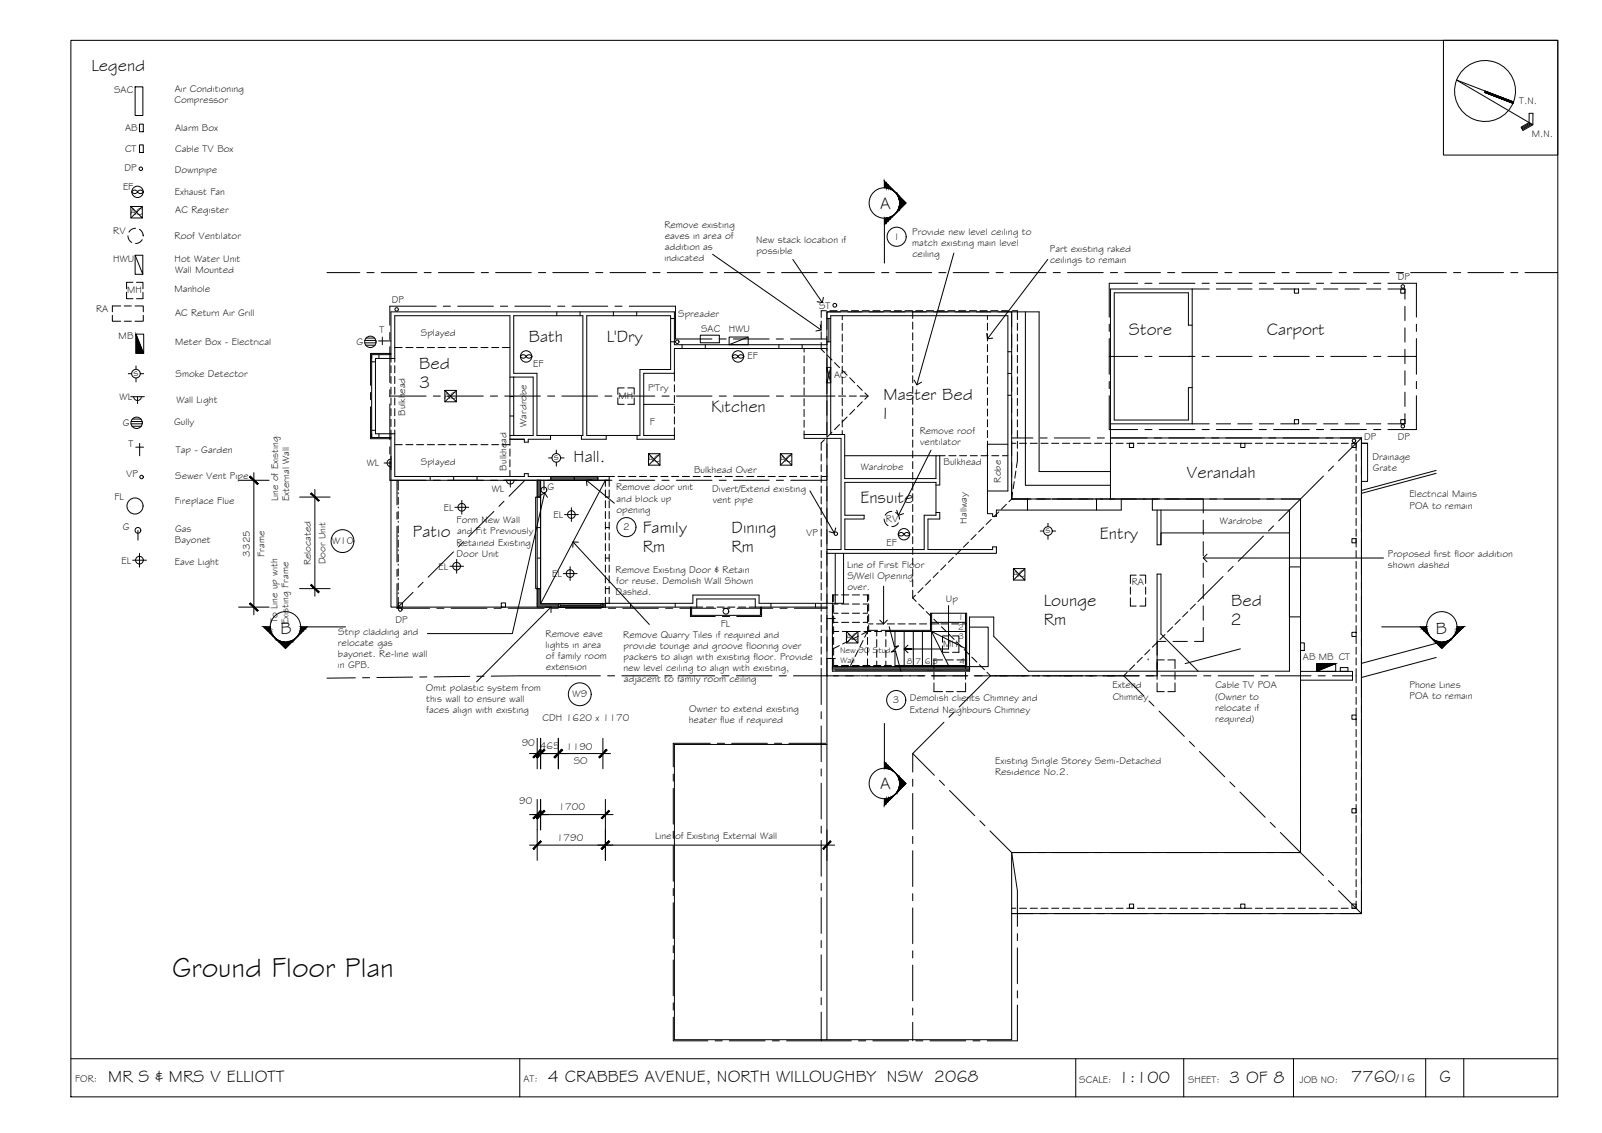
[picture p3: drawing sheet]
<svg xmlns="http://www.w3.org/2000/svg" width="420mm" height="297mm" viewBox="0 0 420 297" stroke-linecap="round" stroke-linejoin="round" font-family="sans-serif">
<!-- layer: BORDER -->
<g fill="none" stroke="#000" stroke-width=".26">
<path d="M18.6 10.6h390v277h-390zM378.6 10.6h30v30.1h-30zM389.4 24.2l7.4 2.9M397 26.7l-15-5.7 20 11.7v-3h-.9l-.1 2.4-2.1 1.2 .5 .9 2.6-1.5M401.3 32.3l-2.3 1.2M401.5 32.4l-2.3 1.4M401.8 32.6l-2.5 1.4M18.6 277.6h390M136.3 277.6v10M282.1 277.6v10M310.5 277.6v10M339.2 277.6v10"/>
<path d="M373.9 277.6v10M383.9 277.6v10"/>
<circle cx="389.5" cy="23.9" r="8"/>
</g>
<!-- layer: SECTION POINT -->
<g fill="#000" stroke="#000" stroke-width=".26">
<path d="M234.4 56.4l.4-.4zM234.4 50l.4 .4zM235.2 55.6l-.4 .4zM235.2 50.8l.3 .5zM236 51.6l1.6 1.6-1.6 1.7zM71.7 166.8l.3 .4zM72.4 167.5l.5 .4zM73.2 168.3h3.3l-1.6 1.7zM77.3 167.5l.4-.3zM78 166.8l-.3 .4zM374.9 166.8l.4 .4zM375.3 167.2l.4 .3z"/>
<path d="M376.5 168.3h3.3l-1.7 1.7zM380.1 167.9l.5-.4zM381.3 166.8l-.3 .4zM234.4 202.2l.4 .4zM234.4 208.6l.4-.3zM234.8 202.6l.4 .4zM235.5 207.3l-.3 .6zM236 203.7l1.6 1.7-1.6 1.7z"/>
<path d="M232 47.6l.5 .5v1.1zM232 47.6v1.6h.5z"/>
<path d="M232 57.2h.5v1.1zM232 57.2v1.7l.5-.6z"/>
<path d="M232.5 48.1l.5 .5v.8zM232.5 48.1v1.1l.5 .2z"/>
<path d="M232.5 57.2l.5-.1v.7zM232.5 57.2v1.1l.5-.5z"/>
<path d="M233 48.6l.5 .5v.4zM233 48.6v.8l.5 .1z"/>
<path d="M233 57.1l.5-.2v.5zM233 57.1v.7l.5-.4z"/>
<path d="M233.5 49.1l.5 .7zM233.5 49.1v.4l.5 .3z"/>
<path d="M233.5 56.9l.5-.2v.2zM233.5 56.9v.5l.5-.5z"/>
<path d="M234 49.6l.4 .5zM234 49.6l.4 .5z"/>
<path d="M234 56.7l.4-.3zM234 56.7v.2l.4-.5z"/>
<path d="M235.2 50.8l.3 .5zM234.8 50.4l.4 .4z"/>
<path d="M235.5 55.1l-.3 .5zM235.2 55.6l.3-.2z"/>
<path d="M235.5 51.1l.2 .2v.5zM235.5 51.1l.2 .7z"/>
<path d="M235.7 54.6v.5h-.2zM235.5 55.1v.3l.2-.3z"/>
<path d="M235.7 51.3l.2 .2v.9zM235.7 51.3l.2 1.1z"/>
<path d="M235.9 54.1v.9l-.2-.4zM235.7 54.6v.5l.2-.1z"/>
<path d="M235.9 51.5l.1 1.4zM235.9 51.5l.1 1.4z"/>
<path d="M236 53.5v1.4zM235.9 54.1v.9z"/>
<path d="M69.2 164.4l.5 .5h1.2zM69.2 164.4h1.7v.5z"/>
<path d="M69.7 164.9l.6 .5h.7zM69.7 164.9h1.2l.1 .5z"/>
<path d="M70.3 165.4l.4 .5h.5zM70.3 165.4h.7l.2 .5z"/>
<path d="M70.7 165.9l.7 .4zM70.7 165.9h.5l.2 .4z"/>
<path d="M71.2 166.3l.5 .5zM71.2 166.3l.5 .5z"/>
<path d="M72.4 167.5l.5 .4zM72 167.2l.5 .3z"/>
<path d="M72.7 167.9l.3 .2h.5zM72.7 167.9l.8 .2z"/>
<path d="M73 168.1l1 .1zM73 168.1l1 .1z"/>
<path d="M73.1 168.2l1.5 .1zM73.1 168.2l1.5 .1z"/>
<path d="M75.2 168.3h1.3zM75.7 168.2h.9z"/>
<path d="M75.7 168.2h.9l-.3-.1zM76.3 168.1h.5l-.2 .1z"/>
<path d="M76.3 168.1h.5v-.2zM76.8 167.9h.2l-.2 .2z"/>
<path d="M76.8 167.9l.5-.4zM77.3 167.5l-.3 .4z"/>
<path d="M78.3 166.3l-.3 .5zM78.3 166.3h.2l-.4 .5z"/>
<path d="M78.6 165.9l-.3 .4h.2zM78.6 165.9h.4l-.5 .4z"/>
<path d="M78.7 165.4l-.1 .5h.4zM78.7 165.4h.8l-.5 .5z"/>
<path d="M78.8 164.9l-.1 .5h.8zM78.8 164.9h1.2l-.5 .5z"/>
<path d="M78.9 164.4l-.1 .5h1.2zM78.9 164.4h1.6l-.5 .5z"/>
<path d="M373 164.9l1.1-.5 .1 .5zM372.5 164.4l.5 .5 1.1-.5z"/>
<path d="M373.5 165.4l.7-.5 .1 .5zM373 164.9l.5 .5 .7-.5z"/>
<path d="M374.3 165.4l.1 .5h-.4zM373.5 165.4l.5 .5 .3-.5z"/>
<path d="M374.4 165.9l.3 .4h-.2zM374 165.9l.5 .4-.1-.4z"/>
<path d="M374.7 166.3l.3 .5zM374.5 166.3l.4 .5-.2-.5z"/>
<path d="M375.7 167.5l.5 .4zM375.7 167.5l.3 .4z"/>
<path d="M376.2 167.9l.5 .2h-.5zM376 167.9l.2 .2v-.2z"/>
<path d="M376.4 168.2l.3-.1 .6 .1zM376.2 168.1l.2 .1 .3-.1z"/>
<path d="M376.5 168.3h1.4zM376.4 168.2h.9z"/>
<path d="M378.4 168.3l1.5-.1zM378.4 168.3l1.5-.1z"/>
<path d="M379 168.2l1.1-.1zM379 168.2l1.1-.1z"/>
<path d="M379.5 168.1l.8-.2-.2 .2zM379.5 168.1l.8-.2z"/>
<path d="M380.1 167.9l.5-.4zM380.5 167.5l.5-.3z"/>
<path d="M381.3 166.8l.5-.5zM381.6 166.3l-.3 .5 .5-.5z"/>
<path d="M381.6 166.3l.7-.4zM381.8 165.9l-.2 .4 .7-.4z"/>
<path d="M381.8 165.9l1-.5-.5 .5zM382 165.4l-.2 .5 1-.5z"/>
<path d="M382 165.4l1.3-.5-.5 .5zM382.1 164.9l-.1 .5 1.3-.5z"/>
<path d="M382.1 164.9l1.7-.5-.5 .5zM382.2 164.4l-.1 .5 1.7-.5z"/>
<path d="M232.5 209.4l-.5 1.7 .5-.5zM232 209.4h.5l-.5 1.7z"/>
<path d="M232.5 200.3l-.5 1.1 .5 .1zM232 199.8l.5 .5-.5 1.1z"/>
<path d="M233 209.3l-.5 1.3 .5-.6zM232.5 209.4l.5-.1-.5 1.3z"/>
<path d="M233 200.8l-.5 .7 .5 .1zM232.5 200.3l.5 .5-.5 .7z"/>
<path d="M233.5 209.1l-.5 .9 .5-.5zM233 209.3l.5-.2-.5 .9z"/>
<path d="M233 201.6l.5 .1v-.4zM233 200.8l.5 .5-.5 .3z"/>
<path d="M234 208.9l-.5 .6zM233.5 209.1l.5-.2-.5 .6z"/>
<path d="M233.5 201.7l.5 .2v-.1zM233.5 201.3l.5 .5-.5-.1z"/>
<path d="M234.4 208.6l-.4 .5zM234 208.9l.4-.3-.4 .5z"/>
<path d="M234 201.9l.4 .3zM234 201.8l.4 .4-.4-.3z"/>
<path d="M235.5 207.3l-.3 .6zM235.2 207.8l-.4 .5z"/>
<path d="M235.2 203l.3 .5zM235.2 203l.3 .3z"/>
<path d="M235.7 206.8l-.2 .8 .2-.3zM235.7 206.8l-.2 .8z"/>
<path d="M235.5 203.5l.2 .5v-.5zM235.5 203.3l.2 .2h-.2z"/>
<path d="M235.9 206.3l-.2 1 .2-.1zM235.9 206.3l-.2 1z"/>
<path d="M235.9 203.7l-.2 .3 .2 .6zM235.7 203.5l.2 .2-.2 .3z"/>
<path d="M236 205.7l-.1 1.5zM236 205.7l-.1 1.5z"/>
<path d="M236 203.7v1.4zM235.9 203.7v.9z"/>
</g>
<g fill="none" stroke="#000" stroke-width=".26">
<path d="M232 49.2v-1.6l5.6 5.6-5.6 5.7M232 57.2v11.8M70.9 164.4h-1.7l5.7 5.6 5.6-5.6M78.9 164.4h11.7M362.4 164.4h11.7M372.5 164.4l5.6 5.6 5.7-5.6h-1.6M232 199.8l5.6 5.6-5.6 5.7v-1.7M232 189.7v11.7"/>
<circle cx="231.9" cy="53.2" r="4"/>
<circle cx="74.9" cy="164.3" r="4"/>
<circle cx="378.1" cy="164.3" r="4"/>
<circle cx="231.9" cy="205.4" r="4"/>
</g>
<!-- layer: SERVICES -->
<g fill="none" stroke="#000" stroke-width=".26">
<path d="M35.4 22.8h2.1v7.5h-2.1zM36.6 32.5h1v2h-1zM36.6 38h1v2h-1zM34.3 54.1v3h3v-3h-3l3 3M34.8 50.1a.86 .86 0 0 1 1.3 .2 .86 .86 0 0 1-1.5 0zM35.5 59.9l-1.1 .3-.6 .6M36.1 50.3a.86 .86 0 0 1 1.5 0M36.1 50.3a.86 .86 0 0 0 1.5 0M37.3 54.1l-3 3M33.2 76.6v1.7h1.7M33.6 61.8l.3 1.1 .7 .7M34.9 74h-1.7v1.7"/>
<path d="M35.4 66.9l2.1 5v-5h-2.1v5h2.1M35.8 74h1.7v1.7M36.5 60.1l.7 .6 .4 1.1M37.3 62.8l-.6 .7-1.2 .3M37.5 76.6v1.7h-1.7M37.6 61.8h.1M29.5 82.7v1.5h2.2M31.7 80.2h-2.2v1.5M32.6 80.2h1.9M32.6 84.2h1.9M33.6 98h.9M35.4 80.2h2.2v1.5"/>
<path d="M35.7 87.6v5h1.9l-1.9-5h2v5M35.7 95.9v.9M35.7 99.1v1M36.8 98h.9M37.6 82.7v1.5h-2.2M95.7 89.9h2.9M95.7 89.3h2.9M95.9 90.5h2.4M96 88.6h2.3M99.3 89.4h3.2M100.3 88.4v2M136.7 93.2a.86 .86 0 0 1 1.3 .3 .86 .86 0 0 1-1.5 0z"/>
<path d="M138.2 93.2a.86 .86 0 0 1 1.3 .3 .86 .86 0 0 1-1.5 0zM183.7 87.9h5v2h-5zM192.2 93.2a.86 .86 0 0 1 1.4 .3 .86 .86 0 0 1-1.6 0zM193.6 93.5a.86 .86 0 0 1 1.5 0M193.6 93.5a.86 .86 0 0 0 1.5 0M196.2 88.4l-5 2h5v-2h-5v2M216.9 96.3v4.1h1v-4.1M216.9 96.3h1M216.9 96.3l1 4.1M217.9 96.3l-1 4.1M34.3 104h3.6M34.4 111.1h2.9"/>
<path d="M34.4 110.5h2.9M34.6 111.8h2.5M34.7 109.9h2.3M35.1 104a1.01 1.01 0 0 0 1 1 1.01 1.01 0 0 0 1-1M35.6 117.2h2M36.1 104v1.8M36.6 116.2v3.3M102.5 119.6v3.6M116.7 102.4v2.9h3v-2.9h-3l3 2.9M119.7 102.4l-3 2.9M145.9 118v.9M162 104.3v1.7h1.7"/>
<path d="M163.7 101.7h-1.7v1.7M164.6 101.7h1.7v1.7M166.3 104.3v1.7h-1.7M170.1 118.9v3.1h3v-3.1h-3l3 3.1M173.1 118.9l-3 3.1M204.7 118.9v3.1h3v-3.1h-3l3 3.1M207.7 118.9l-3 3.1M357.2 116.2h1.5v10h-1.5M36.2 139.1v2.5M100.7 121.4h1.8M102.5 120.4a1.01 1.01 0 0 0-1 1 1.01 1.01 0 0 0 1 1M119.3 133h3.6"/>
<path d="M121.1 131.2v3.6M132 125.9h3.6M132.8 125.9a1.01 1.01 0 0 0 1 1 1.01 1.01 0 0 0 1-1M133.8 125.9v1.8M142.7 125.9v2.6M143.9 120.1h.9M145.9 121.2v1M147 120.1h.9M148.1 134.9h3.6M149.9 133.1v3.6M231.9 136.1l.3 1.1 .7 .6M233.9 134.1l-1.1 .3-.6 .7"/>
<path d="M234.9 134.3l.6 .7 .4 1.1M235.6 137.1l-.6 .6-1.1 .4M235.8 139.8a.86 .86 0 0 1 1.3 .3 .86 .86 0 0 1-1.5 0zM235.9 136.1h.1M272.8 139.2h.9M274.9 137.2v.9M276 139.2h.9M376.7 124.1l-19.6 5.2M376.7 123.3l-19.6 5.3M34.8 146.9h3.6M36.6 145.1v3.6M118 148.5h3.6"/>
<path d="M119.8 146.7v3.6M147.7 150.4h3.6M149.5 148.6v3.6M237.1 140.1a.86 .86 0 0 1 1.5 0M237.1 140.1a.86 .86 0 0 0 1.5 0M265.8 149.1v3h3v-3h-3l3 3M268.8 149.1l-3 3M274.9 140.3v1.1M296.5 153.9v1.9M296.5 156.7v2.2h1.5M298 150.8h-1.5v2.2M298.9 150.8h1.6v2.2"/>
<path d="M300.5 156.7v2.2h-1.6M300.5 153.9v1.9M222 165.6v3h3v-3h-3l3 3M225 165.6l-3 3M247.2 169.3v1.7h1.7M248.9 166.7h-1.7v1.7M249.8 166.7h1.7v1.7M251.5 169.3v1.7h-1.7M325.3 170.1l-14.5 3.9M341.1 168.5h1v2h-1zM350.3 174h-5v2l5-2v2h-5M351.5 175h2v1h-2z"/>
<path d="M376.7 172.4l-19.6 5.2M376.7 168.7l-19.6 5.2"/>
<circle cx="36.1" cy="50.3" r="1.49"/>
<circle cx="36.9" cy="44.2" r=".46"/>
<circle cx="367.9" cy="75.1" r=".46"/>
<circle cx="35.7" cy="98" r="1.13"/>
<circle cx="97.1" cy="89.6" r="1.49"/>
<circle cx="104" cy="81.1" r=".46"/>
<circle cx="138" cy="93.5" r="1.49"/>
<circle cx="177.6" cy="89.6" r=".46"/>
<circle cx="193.6" cy="93.5" r="1.49"/>
<circle cx="218.9" cy="80" r=".5"/>
<circle cx="35.8" cy="110.9" r="1.49"/>
<circle cx="355.1" cy="115.6" r=".46"/>
<circle cx="367.9" cy="111.8" r=".46"/>
<circle cx="35.4" cy="132.7" r="2.11"/>
<circle cx="36.2" cy="139" r=".75"/>
<circle cx="37.1" cy="125.1" r=".46"/>
<circle cx="121.1" cy="133" r="1.01"/>
<circle cx="142.7" cy="128.4" r=".75"/>
<circle cx="145.9" cy="120" r="1.13"/>
<circle cx="149.9" cy="134.9" r="1.01"/>
<circle cx="219.2" cy="139.9" r=".46"/>
<circle cx="274.8" cy="139.2" r="1.13"/>
<circle cx="36.6" cy="146.9" r="1.01"/>
<circle cx="105" cy="159.8" r=".46"/>
<circle cx="119.8" cy="148.4" r="1.01"/>
<circle cx="149.5" cy="150.4" r="1.01"/>
<circle cx="237.1" cy="140.1" r="1.49"/>
<circle cx="190.4" cy="160.3" r=".75"/>
</g>
<!-- layer: EXISTING -->
<g fill="none" stroke="#000" stroke-width=".26">
<path d="M312.7 75.8v35.3M317.1 75.8h-25.9v55M319 75.8h3.8M324.6 75.8h3.8M330.3 75.8h3.7M335.9 75.8h3.7M339.5 75.8h1.1v1.1h-1.1zM341.5 75.8h3.8M347.1 75.8h3.8M352.8 75.8h3.7M358.4 75.8h3.7M364 75.8h4.5v2.6"/>
<path d="M367.4 75.8h1.1v1.1h-1.1zM97.5 94.9h1M99.4 93v1M102.5 94.9v-13.1h74.4v8.6h40v-8.6h55.6v41.8h18.7M102.5 95.9v1.8M102.5 98.7v1.9M102.5 93h-5v21.7h5M103.5 94.9v-12.1h30.2v32.4h3.8v.7h1v-.7h5.9v-1M103.5 95.9v1.8M103.5 98.7v1.9M103.5 94h-5v19.7h5M103.5 91.1h2"/>
<path d="M106.5 91.1h1.8M109.2 91.1h1.9M112.1 91.1h1.8M114.9 91.1h1.9M117.7 91.1h1.9M120.5 91.1h1.9M123.3 91.1h1.9M126.1 91.1h1.9M129 91.1h1.8M131.7 91.1h2M133.7 98.9h6.1v15.3h-6.1M134.7 82.8h18.2v31.4h-12.1v-16.3h-6.1z"/>
<path d="M134.7 98.9v15.3M146 81.8v1M152.1 81.8v1M153.9 82.8h22v14.1h-8.1v17.3h-13.9zM160.9 81.8v1M167 81.8v1M175.9 83.5h1M175.9 89.6h1M176.9 97.9v2M178.9 90.4v1M185 90.4v1M204.3 90.4v1"/>
<path d="M210.4 90.4v1M210.9 91.4v.9M210.9 93.3v1.8M210.9 96.1v1.9M210.9 98.9v1.9M216.9 83.5h1M216.9 89.6h1M217.4 83.5v6.1M220.9 82.8v1M220.9 84.7v1.9M220.9 87.6v1.8M220.9 90.4v1.9"/>
<path d="M220.9 93.2v1.9M220.9 96v1.9M220.9 98.8v1.9M259 82.8v1M259 84.7v1.9M259 87.5v1.9M259 90.3v1.9M259 93.1v1.9M259 96v1.8M259 98.8v1.8M264.3 92.2h1M264.3 97.9h1"/>
<path d="M265.3 81.8v49h75.8v45.2h13.6v2.3h-13.6v45.2h-75.8v49.1h-48.4M268.9 81.8v45.4h22.3M311.7 93.4h1M312.7 85.3h-1v-8.5h-19.5v33.3h19.5v-8.5h1M368.5 80.3v3.8M368.5 86v3.7M368.5 91.6v3.7M368.5 97.2v3.7M97.5 112.8h1M99.4 113.7v1M102.5 101.5v1.9M102.5 104.3v1.9"/>
<path d="M102.5 107.1v1.9M102.5 109.9v1.9M102.5 112.7v13.2M103.5 101.5v1.9M103.5 104.3v1.9M103.5 107.1v1.9M103.5 109.9v1.9M103.5 112.7v12.2h34v-.7h1v.7h22.6M103.5 116.6h2M106.5 116.6h1.8M109.2 116.6h1.9M112.1 116.6h1.8"/>
<path d="M114.9 116.6h1.9M117.7 116.6h1.9M120.5 116.6h1.9M123.3 116.6h1.9M126.1 116.6h1.9M129 116.6h1.8M131.7 116.6h2M133.7 117.7v1.9M133.7 104h1M133.7 109.1h1M137.5 115.2h-3.8v1.6M152.5 114.2v1h6.5v-1"/>
<path d="M168.8 106h8.1M176.9 100.9v1.8M176.9 103.7v1.9M176.9 106.5v1.9M176.9 109.3v1.9M176.9 112.1v2.1M210.9 113.9h6v-22.5h-40v6.5h-8.1v16.3h8.1v1h-9.8v-1M210.9 113v1.9h9.7v29.2h-3.7M210.9 101.7v1.9M210.9 104.5v1.9M210.9 107.3v1.9M210.9 110.1v1.9"/>
<path d="M216.9 114.9v43.3M220.9 101.6v1.9M220.9 104.4v1.9M220.9 107.2v1.9M220.9 110.1v1.8M220.9 112.9v1M221.5 119.5h24M246.5 119.5h-1v6h-24v-11.6h-3.6v-31.1h46.4v45.9h-5.3v6h1.3v.7h1v-1.7h32.8v-2.9M246.5 119.5h1.4M246.5 119.5v7.7h-1M248.8 119.5h1.9M251.7 119.5h1.8"/>
<path d="M254.5 119.5h1.8M257.3 119.5h1.9M259 101.6v1.9M259 104.4v1.9M259 107.2v1.9M259 110v1.9M259 112.8v1.9M259 115.6v1.9M259 118.5v1M260.1 119.5h1.9M262.9 119.5h1.4M264.3 116.5h-5.3v12.2"/>
<path d="M264.3 103.6h1M265.3 116.2h1.1M267.4 116.2h1.8M270.2 116.2h1.9M273 116.2h1.9M275.8 116.2h1.9M278.6 116.2h1.9M281.4 116.2h1.9M284.3 116.2h1.8M287.1 116.2h1.8M289.9 116.2h1.8M291.2 114.8h65.9v124.7h-91.8"/>
<path d="M291.2 111.1h25.9M292.7 116.2h1.9M295.5 116.2h1.9M296.2 116.2h1.1v1.1h-1.1zM298.3 116.2h1.9M301.1 116.2h1.9M303.9 116.2h1.9M306.8 116.2h1.8M309.6 116.2h1.8M312.4 116.2h1.8M315.2 116.2h1.9M318 116.2h1.9"/>
<path d="M319 111.1h3.8M320.8 116.2h1.9M323.6 116.2h1.9M324.6 111.1h3.8M325.4 116.2h1.1v1.1h-1.1zM326.4 116.2h1.9M329.3 116.2h1.8M330.3 111.1h3.7M332.1 116.2h1.8M334.9 116.2h1.8M335.9 111.1h3.7M337.7 116.2h1.9"/>
<path d="M339.5 110h1.1v1.1h-1.1zM340.5 116.2h1.9M341.5 111.1h3.8M343.3 116.2h1.9M346.1 116.2h1.9M347.1 111.1h3.8M348.9 116.2h1.9M351.8 116.2h1.8M352.8 111.1h3.7M354.6 116.2h1.1v1.1h-1.1zM354.6 116.2h1.1M355.7 116.2v1.9"/>
<path d="M355.7 119v1.9M358.4 111.1h3.7M367.4 110h1.1v1.1h-1.1zM368.5 108.5v2.6h-4.5M368.5 102.8v3.8M102.5 125.9v33.3h56.3M102.5 125.9h57.3M104.4 129.4h.1M104.4 133.2h.1M104.4 136.9h.1M104.4 125.9v2.6M104.4 130.4v1.8"/>
<path d="M104.4 134.1v1.9M104.4 137.9v1.8M112.8 124.9v1M119 124.9v1M125.1 124.9v1M133.7 120.5v1.9M133.7 123.3v1.6M144.5 124.9v1M150.6 124.9v1M156.8 124.9v1M158.8 125.9v1.6M158.8 128.5v1.8h1v-1.8"/>
<path d="M158.8 131.3v1.8M158.8 134.1v1.8M158.8 136.9v1.9M158.8 139.7v1.9M158.8 138.3h1M159.8 124.9v2.6M159.8 131.3v1.8M159.8 134.1v1.8M159.8 136.9v1.9M159.8 139.7v1.9M162.1 124.9h1.9M164.9 124.9h1.9"/>
<path d="M167.7 124.9h1.9M170.5 124.9h1.9M173.3 124.9h1.9M176.1 124.9h1.9M179 124.9h1.8M181.8 124.9h1.8M184.6 124.9h1.9M187.4 124.9h1.9M190.2 124.9h1.9M193 124.9h1.9M195.8 124.9h1.9M198.6 124.9h1.9"/>
<path d="M201.5 124.9h1.8M204.3 124.9h1.8M207.1 124.9h1.9M209.9 124.9h1.9M212.7 124.9h1.9M215.5 124.9h1.4M221.6 126.5h23.9v8.6h-3.1v9h-20.8v-8h5v-1h-5zM245.5 134.4h1v1.7h-3.1v8h16.9v-.7h1v1.7h-44.4M269.5 130.8v2.9M287.6 130.8v2.9M302.2 130.8v2.9h36v42.3h-68.4l-9.2-9.2v-5h-6.3v14.2h-36v-17.8M303.5 133.7v9.1h1v-3.1h33.7"/>
<path d="M304.5 133.7v9.1M355.7 121.8v1.9M355.7 124.7v1.8M355.7 127.5v1.8M355.7 130.3v1.9M355.7 133.1v1.9M355.7 135.9v1.9M355.7 138.7v1.9M104.4 158.1h1.1v1.1h-1.1zM104.4 140.7h.1M104.4 144.4h.1M104.4 148.2h.1"/>
<path d="M104.4 151.9h.1M104.4 155.7h.1M104.4 141.6v1.9M104.4 145.4v1.8M104.4 149.1v1.9M104.4 152.9v1.8M104.4 156.6v2.6M131.5 158.1h1.1v1.1h-1.1zM158.8 142.5v1.9M158.8 145.3v1.9M158.8 148.1v1.9M158.8 151v1.8"/>
<path d="M158.8 153.8v1.8M158.8 156.6v2.6M158.8 159.2h25.5M158.8 154.3h1M158.8 146.3h1M159.8 142.5v1.9M159.8 145.3v1.9M159.8 148.1v1.9M159.8 151v1.8M159.8 153.8v1.8M159.8 156.6v1.6M165.4 158.2v1"/>
<path d="M177.1 158.2v1M181.4 159.2v2.1h18v-2.1M182.7 159.2v-2.2h15.4v2.2M185.3 159.2h1.8M188.1 159.2h1.8M190.9 159.2h1.9M193.7 159.2h1.9M196.5 159.2h20.4v113.4M202.2 158.2v1M213.9 158.2v1M219.1 145.1v13.1M221.2 145.1v13.1h-22.1v-2.2h-17.4v2.2h-22.9"/>
<path d="M341.1 148.6h-2.9v13.1h2.9M354.6 141.2h1.1v1.1h-1.1zM355.7 141.5v1.9M355.7 144.3v1.9M355.7 147.2v1.8M355.7 150v1.8M355.7 152.8v1.9M355.7 155.6v1.9M355.7 158.4v1.9M216.9 162.2h2.2M216.9 172.6h2.2M244.9 176.2v1.9"/>
<path d="M244.9 179v2.3h2.3M247.2 173h-2.3v2.3M248.2 173h1.8M251 173h2.2v2.3M253.2 176.2v1.9M253.2 179v2.3h-2.2M254.3 164.4h4.9v10.4h-4.9M301.1 173h.1M303.5 176v-25.5h1v15.7l9.7 9.8M303.5 176.2v1.9M303.5 179v2.3h1.9M303.5 173h1.9"/>
<path d="M306.3 173h1.9v2.3M308.2 179v2.3h-1.9M308.2 176.2v1.9M354.6 165.8h1.1v1.1h-1.1zM355.7 161.2v1.9M355.7 164v1.9M355.7 166.8v1.9M355.7 169.7v1.8M355.7 172.5v1.8M355.7 175.3v3.7M355.7 180v1.9M216.9 195.2h-40v77.4h40"/>
<path d="M248.2 181.3h1.8M354.6 187.5h1.1v1.1h-1.1zM355.7 182.8v1.9M355.7 185.6v1.9M355.7 188.4v1.9M355.7 191.2v1.9M355.7 194v1.9M355.7 196.9v1.8M355.7 199.7v1.8M354.6 212h1.1v1.1h-1.1zM355.7 202.5v1.9M355.7 205.3v1.9"/>
<path d="M355.7 208.1v1.9M355.7 210.9v1.9M355.7 213.7v1.9M355.7 216.5v1.9M355.7 219.4v1.8M265.3 238.1h1.1M267.4 238.1h1.8M270.2 238.1h1.9M273 238.1h1.9M275.8 238.1h1.9M278.6 238.1h1.9M281.4 238.1h1.9"/>
<path d="M284.3 238.1h1.8M287.1 238.1h1.8M289.9 238.1h1.8M292.7 238.1h1.9M295.5 238.1h1.9M296.2 237h1.1v1.1h-1.1zM298.3 238.1h1.9M301.1 238.1h1.9M303.9 238.1h1.9M306.8 238.1h1.8M309.6 238.1h1.8M312.4 238.1h1.8"/>
<path d="M315.2 238.1h1.9M318 238.1h1.9M320.8 238.1h1.9M323.6 238.1h1.9M325.4 237h1.1v1.1h-1.1zM326.4 238.1h1.9M329.3 238.1h1.8M332.1 238.1h1.8M334.9 238.1h1.8M337.7 238.1h1.9M340.5 238.1h1.9M343.3 238.1h1.9"/>
<path d="M346.1 238.1h1.9M348.9 238.1h1.9M351.8 238.1h1.8M354.6 237h1.1v1.1h-1.1zM354.6 238.1h1.1M355.7 222.2v1.8M355.7 225v1.9M355.7 227.8v1.9M355.7 230.6v1.9M355.7 233.4v1.9M355.7 236.2v1.9"/>
</g>
<!-- layer: BOUNDARY -->
<g fill="none" stroke="#000" stroke-width=".26">
<path d="M85.8 71.5h8.6M96.2 71.5h1.9M100 71.5h9.4M111.2 71.5h1.9M115 71.5h9.4M126.2 71.5h1.9M130 71.5h9.3M141.2 71.5h1.9M145 71.5h9.4M156.2 71.5h1.9M160 71.5h9.4M171.2 71.5h1.9"/>
<path d="M175 71.5h9.3M186.2 71.5h1.9M190 71.5h9.4M201.2 71.5h1.9M205 71.5h9.4M216.2 71.5h1.9M220 71.5h9.3M231.2 71.5h1.9M235 71.5h9.4M246.2 71.5h1.9M250 71.5h9.4M261.2 71.5h1.9"/>
<path d="M265 71.5h9.3M276.2 71.5h1.9M280 71.5h9.4M291.2 71.5h1.9M295 71.5h9.4M306.2 71.5h1.9M310 71.5h9.3M321.2 71.5h1.9M325 71.5h9.4M336.2 71.5h1.9M340 71.5h9.3M351.2 71.5h1.9"/>
<path d="M355 71.5h9.3M366.2 71.5h1.9M370 71.5h9.4M381.2 71.5h1.9M385 71.5h9.3M396.2 71.5h1.9M400 71.5h8.6M93.2 177.7l-7.4 .1M97 177.7h-1.9M108.2 177.5l-9.4 .1M112 177.5h-1.9M123.2 177.3l-9.4 .2"/>
<path d="M127 177.3h-1.9M157.5 177.2l-28.7 .1M159.3 177.2h1.9M163.1 177.2h9.4M174.3 177.2h1.9M178.1 177.2h9.4M189.3 177.2h1.9M193.1 177.2h9.4M204.4 177.2h1.8M208.1 177.2h9M218.6 177.2h5.2M225.7 177.2h1.9"/>
<path d="M229.5 177.2h9.4M240.7 177.2h1.9M244.5 177.2h9.3M255.7 177.2h1.9M259.5 177.2h9.3M270.7 177.2h1.9M274.5 177.2h9.4M285.7 177.2h1.9M289.5 177.2h9.3M300.7 177.2h1.9M304.5 177.2h9.3M315.7 177.2h1.9"/>
<path d="M319.5 177.2h9.3M330.7 177.2h1.9M334.5 177.2h9.3M345.7 177.2h1.9M349.5 177.2h5.2"/>
</g>
<!-- layer: ROOFPLAN EXIST. -->
<g fill="none" stroke="#000" stroke-width=".26">
<path d="M298.4 74.3h-7.5v8.8M300.3 74.3h1.8M304 74.3h9.4M315.3 74.3h1.8M319 74.3h9.4M330.3 74.3h1.8M334 74.3h9.4M345.3 74.3h1.8M349 74.3h9.4M360.3 74.3h1.8M364 74.3h7.5v8.8M102.2 87.2v1.8"/>
<path d="M102.2 90.9v9.4M102.5 92.7h-5.3v8.3M114.4 80.3h-12.2v5M116.3 80.3h1.8M120 80.3h9.4M131.3 80.3h1.8M135 80.3h9.4M146.3 80.3h1.9M150 80.3h9.4M161.3 80.3h1.8M165 80.3h12.2v8.6h9.5M188.6 88.9h1.9"/>
<path d="M192.3 88.9h9.4M203.6 88.9h1.9M207.3 88.9h9.6M215.4 84.2v1.9M215.4 87v1.9M215.4 89.8v1.8l.8 .8M216.7 81.5h-1.3v1.7M216.9 93.1l1.3 1.3M217.7 81.5h1.8M218.9 95.1l1.3 1.3M220.5 81.5h1.9M220.9 97l1.3 1.4"/>
<path d="M222.8 99l1.4 1.4M223.3 81.5h1.9M226.1 81.5h1.9M228.9 81.5h1.9M231.7 81.5h1.9M234.5 81.5h1.9M237.3 81.5h1.9M239.4 81.5v2M239.4 84.4v1.9M239.4 87.2v1.9M239.4 90.1v1.8M239.4 92.9v1.9"/>
<path d="M239.4 95.7v1.9M239.4 98.5v1.9M240.2 81.5h1.8M243 81.5h1.9M245.8 81.5h1.9M248.6 81.5h1.9M251.4 81.5h1.9M254.2 81.5h1.9M257 81.5h1.9M259.8 81.5h1.9M262.7 81.5h1.8M265.5 81.5h1.3v2.3"/>
<path d="M266.8 84.7v1.9M266.8 87.6v1.8M266.8 90.4v1.8M266.8 93.2v1.9M266.8 96v1.9M266.8 98.8v1.9M290.9 85v1.9M290.9 88.8v9.3M290.9 93.4h7.5M300.3 93.4h1.8M304 93.4h9.4M315.3 93.4h1.8"/>
<path d="M319 93.4h9.4M330.3 93.4h1.8M334 93.4h9.4M345.3 93.4h1.8M349 93.4h9.4M360.3 93.4h1.8M364 93.4h7.5M371.5 85v1.9M371.5 88.8v9.3M97.2 102.9v1.9M97.2 106.7v8.3h5.3M102.2 102.2v1.8"/>
<path d="M102.2 105.9v9.4M102.2 117.2v1.8M102.2 103.8h9.5M113.6 103.8h1.9M117.4 103.8h9.4M128.6 103.8h1.9M132.4 103.8h9.3M143.6 103.8h1.9M147.4 103.8h9.3M158.6 103.8h1.9M162.4 103.8h9.4M173.6 103.8h1.9"/>
<path d="M177.4 103.8h9.3M188.6 103.8h1.9M192.4 103.8h9.3M203.6 103.8h1.9M207.4 103.8h11.6M215.4 119v1.9M216.2 115.3l-.8 .8v2M218.2 113.3l-1.3 1.3M219.9 103.8h1.9M220.2 111.3l-1.3 1.3M222.2 109.3l-1.3 1.4M222.7 103.8h1.9"/>
<path d="M224.2 107.3l-1.4 1.4M224.8 101l1.4 1.4M225.6 103.8h2.1M226.2 105.3l-1.4 1.4M226.8 103l.9 .8M227.7 103.8l-.9 .9M239.4 101.3v1.9M239.4 104.1v1.9M239.4 106.9v1.9M239.4 109.7v1.9M239.4 112.6v1.8M239.4 115.4v1.9"/>
<path d="M239.4 118.2v1.9M265.3 114.8h5.6M266.8 101.6v1.9M266.8 104.4v1.9M266.8 107.2v1.9M266.8 110.1v1.8M266.8 112.9v1.8M266.8 115.7v1.9M266.8 118.5v2.3l-.2 1.8M272.8 114.8h1.8M276.5 114.8h9.4M287.8 114.8h1.9"/>
<path d="M290.9 100v1.9M290.9 103.8v8.8h7.5M291.5 114.8h9.4M300.3 112.6h1.8M302.8 114.8h1.8M304 112.6h9.4M306.5 114.8h9.4M315.3 112.6h1.8M317.8 114.8h1.8M319 112.6h9.4M321.5 114.8h9.4M330.3 112.6h1.8"/>
<path d="M332.8 114.8h1.8M334 112.6h9.4M336.5 114.8h9.4M345.3 112.6h1.8M347.8 114.8h1.8M349 112.6h9.4M351.5 114.8h5.6M360.3 112.6h1.8M371.5 103.8v8.8h-7.5M371.5 100v1.9M102.2 120.9v5h9.5M104.1 125.9v6.5"/>
<path d="M104.1 134.3v1.8M104.1 138v9.4M113.6 125.9h1.9M117.4 125.9h9.4M128.6 125.9h1.9M129.5 134.1l-6.6 6.6M132.2 131.4l-1.3 1.4M132.4 125.9h9.3M137.7 125.9l-4.2 4.2M143.6 125.9h1.9M147.4 125.9h9.3M158.6 125.9h1.9"/>
<path d="M162.4 125.9h9.4M173.6 125.9h1.9M177.4 125.9h9.3M188.6 125.9h1.9M192.4 125.9h9.3M203.6 125.9h1.9M207.4 125.9h9.5M215.4 121.8v1.9M215.4 124.6v1.9M215.4 127.4v1.9M215.4 130.2v1.9M215.4 133v1.9"/>
<path d="M215.4 135.9v1.8M215.4 138.7v1.9M239.4 121v1.9M239.4 123.8v1.9M239.4 126.6v1.9M239.4 129.4v1.9M239.4 132.2v1.9M239.4 135.1v1.8M239.4 137.9v1.9M258 138.2l-1.3 1.3M260 136.2l-1.4 1.3M262 134.2l-1.4 1.3"/>
<path d="M264 132.2l-1.4 1.3M265.3 130.8l-.7 .7M265.3 130.8h5.1M265.6 129.1l-.3 1.7M266 126.3l-.3 1.8M266.4 123.5l-.2 1.9M272.3 130.8h1.8M276 130.8h9.4M287.3 130.8h1.8M291 130.8h9.4M302.3 130.8h1.9M306 130.8h9.4"/>
<path d="M317.3 130.8h1.8M321 130.8h9.4M332.3 130.8h1.8M334 137.9l-1.3 1.3M341.1 136.2v-5.4l-5.7 5.8M341.1 138.1v1.8M347.1 124.8l-6 6h-5.1M349.7 122.2l-1.3 1.3M357.1 120.7v-5.9l-6 6M357.1 122.5v1.9M357.1 126.3v9.4M357.1 137.6v1.8"/>
<path d="M104.1 149.3v1.8M104.1 153v6.5M104.1 159.5h8.6M108.3 155.3l-4.2 4.2M111 152.6l-1.4 1.4M114.6 159.5h1.8M118.3 159.5h9.4M118.9 144.7l-6.6 6.6M121.6 142l-1.3 1.4M129.6 159.5h1.9M133.3 159.5h9.4M144.6 159.5h1.8"/>
<path d="M148.3 159.5h9.4M159.6 159.5h1.8M163.3 159.5h9.4M174.6 159.5h1.9M178.3 159.5h9.4M181.1 159.2v2.4h6.5M189.6 159.5h1.8M193.3 159.5h9.4M199.7 159.2v2.4h-6.5M204.6 159.5h1.8M208.3 159.5h8.6M215.4 141.5v1.9"/>
<path d="M215.4 144.3v1.9M215.4 147.1v1.9M215.4 149.9v1.9M215.4 152.7v1.9M215.4 155.5v1.9M215.4 158.4v1.8M239.4 140.7v1.9M239.4 143.5v1.9M239.4 146.3v1.9M239.4 149.1v1.9M239.4 151.9v1.9M239.4 154.7v2.1"/>
<path d="M239.4 156.8l.9 .9M240.1 156.1l-.7 .7M240.9 158.4l1.4 1.3M242.1 154.1l-1.3 1.3M244.1 152.1l-1.4 1.3M246 150.1l-1.3 1.3M248 148.1l-1.3 1.3M250 146.1l-1.3 1.3M252 144.1l-1.3 1.4M254 142.1l-1.3 1.4M256 140.2l-1.3 1.3M313.5 158.4l-1.3 1.3"/>
<path d="M320.8 151.1l-6.6 6.6M323.4 148.5l-1.3 1.3M331.4 140.5l-6.7 6.7M341.1 141.8v9.4M341.1 153v1.9M341.1 156.8v9.4M357.1 141.3v9.4M357.1 152.6v1.8M357.1 156.3v9.4M189.5 161.6h1.9M215.4 161.2v1.8M215.4 164v1.9"/>
<path d="M215.4 166.8v1.9M215.4 169.6v1.9M215.4 172.4v1.9M215.4 175.2v9.5M242.9 160.4l1.4 1.3M244.9 162.3l1.4 1.4M246.9 164.3l1.3 1.3M248.9 166.3l1.3 1.3M250.9 168.3l1.3 1.3M252.9 170.3l1.3 1.3M254.9 172.3l1.3 1.3M256.9 174.3l1.3 1.3"/>
<path d="M258.9 176.2l.9 1M259.8 177.2l-8.2 8.2M259.8 177.2h1.5M262.2 177.2h1.9M265.1 177.2h1.8M267.9 177.2h1.9M270.7 177.2h1.9M273.5 177.2h1.9M276.3 177.2h1.9M279.1 177.2h1.9M281.9 177.2h1.9M284.7 177.2h1.9"/>
<path d="M287.6 177.2h1.8M290.4 177.2h1.9M293.2 177.2h1.5M294.7 177.2l5.3 5.2M295.6 176.3l-.9 .9M297.6 174.3l-1.3 1.3M299.6 172.3l-1.4 1.3M301.6 170.3l-1.4 1.4M303.6 168.4l-1.4 1.3M305.5 166.4l-1.3 1.3M307.5 164.4l-1.3 1.3M309.5 162.4l-1.3 1.3"/>
<path d="M311.5 160.4l-1.3 1.3M341.1 168.1v1.8M341.1 171.8v10.7M357.1 167.5v1.9M357.1 171.3v11.7M186.3 194.9h-9.7v6.2M188.1 194.9h1.9M191.9 194.9h9.4M203.1 194.9h1.9M206.9 194.9h9.7M215.4 186.6v1.9M215.4 190.3v9.4"/>
<path d="M239.4 197.6v4.8M239.4 197.6l5.7 5.7M247.6 189.3l-8.2 8.3M250.2 186.7l-1.3 1.3M301.3 183.8l1.3 1.3M304 186.4l6.6 6.7M311.9 194.4l1.4 1.3M314.6 197l6.6 6.7M341.1 184.4v1.9M341.1 188.2v9.3M341.1 199.4v1.9M357.1 184.9v1.9"/>
<path d="M357.1 188.7v9.3M357.1 199.9v1.9M176.6 202.9v1.9M176.6 206.7v9.4M176.6 217.9v1.9M215.4 201.6v1.8M215.4 205.3v9.4M215.4 216.6v1.9M239.4 204.3v1.9M239.4 208v9.4M239.4 219.3v1.9M246.4 204.6l1.3 1.3"/>
<path d="M249 207.2l6.7 6.7M257 215.2l1.3 1.3M259.6 217.8l5.7 5.7M322.5 205l1.4 1.3M325.2 207.6l6.6 6.7M333.1 215.6l1.4 1.3M335.8 218.2l11.3 11.3M341.1 203.2v9.3M341.1 214.4v1.9M341.1 218.2v5.3h-5.1M357.1 203.7v9.3M357.1 214.9v1.9"/>
<path d="M357.1 218.7v9.3M176.6 221.7v9.3M176.6 232.9v1.9M176.6 236.7v9.4M215.4 220.3v9.4M215.4 231.6v1.9M215.4 235.3v9.4M239.4 223v9.4M239.4 234.3v1.8M239.4 238v9.4M265.3 223.5l1.5 10v9.4M265.3 239.5h5.6"/>
<path d="M265.3 223.5h5.1M272.3 223.5h1.8M272.8 239.5h1.8M276 223.5h9.4M276.5 239.5h9.4M287.3 223.5h1.8M287.8 239.5h1.9M291 223.5h9.4M291.5 239.5h9.4M302.3 223.5h1.9M302.8 239.5h1.8M306 223.5h9.4"/>
<path d="M306.5 239.5h9.4M317.3 223.5h1.8M317.8 239.5h1.8M321 223.5h9.4M321.5 239.5h9.4M332.3 223.5h1.8M332.8 239.5h1.8M336.5 239.5h9.4M347.8 239.5h1.8M348.4 230.9l1.3 1.3M351.1 233.5l6 6M351.5 239.5h5.6"/>
<path d="M357.1 229.9v1.9M357.1 233.7v5.8M176.6 247.9v1.9M176.6 251.7v9.4M215.4 246.6v1.8M215.4 250.3v9.4M239.4 249.3v1.9M239.4 253v9.4M266.8 244.8v1.8M266.8 248.5v9.4M266.8 259.8v1.8M176.6 266.7v6.2h9.1"/>
<path d="M176.6 262.9v1.9M187.5 272.9h1.9M191.3 272.9h9.4M202.6 272.9h1.8M206.3 272.9h9.1M215.4 265.3v7.6h7.9M215.4 261.6v1.9M225.2 272.9h1.8M228.9 272.9h9.4M239.4 264.3v1.8M239.4 268v4.9M240.2 272.9h1.8"/>
<path d="M243.9 272.9h9.4M255.2 272.9h1.8M266.8 263.5v9.4h-7.9"/>
</g>
<!-- layer: HATCH -->
<g fill="#545454" stroke="#545454" stroke-width=".26">
<path d="M247.3 174.8l7 .9v-.9zM247.3 174.8l7 .9h-7z"/>
<path d="M218.3 174.8l29 .9v-.9zM218.3 174.8l29 .9h-29z"/>
<path d="M150.6 124.9l6.2 1v-1zM150.6 124.9l6.2 1h-6.2z"/>
<path d="M144.5 124.9l6.1 1v-1zM144.5 124.9l6.1 1h-6.1z"/>
<path d="M140.9 125.9l.9 4.4v-4.4zM140.9 125.9l.9 4.4h-.9z"/>
<path d="M140.9 154.3l.9 4v-4zM140.9 154.3l.9 4h-.9z"/>
<path d="M158.1 158.3l.7 .9v-.9zM158.1 158.3l.7 .9h-.7z"/>
<path d="M140.9 158.3l5.5 .9v-.9zM140.9 158.3l5.5 .9h-5.5z"/>
</g>
<!-- layer: SERVICES -->
<path d="M35.7 87.6l1.9 5h-1.9zM345.3 174h5l-5 2z" fill="#000" stroke="#000" stroke-width=".26"/>
<!-- layer: NEWWORK -->
<g fill="none" stroke="#000" stroke-width=".26">
<path d="M216.9 88.2v3.8M216.9 93.8v3.8M216.9 99.5v3.7M220.5 81.8h-3.6v4.6M222.4 81.8h3.7M228 81.8h3.7M233.6 81.8h3.7M239.2 81.8h3.8M244.9 81.8h3.7M250.5 81.8h3.7M256.1 81.8h3.7M261.7 81.8h3.6v3.9"/>
<path d="M265.3 87.5v3.8M265.3 93.2v3.7M265.3 98.8v3.7M216.9 105.1v3.8M216.9 110.7v3.8M216.9 116.3v3.8M265.3 104.4v3.8M265.3 110v3.8M265.3 115.7v3.7M140.9 130.3h.9M140.9 138.3h.9M141.8 125.9v32.4h17"/>
<path d="M144.5 124.9h12.3v1h-12.3zM159.8 125.9h-18.9v33.3h17.9v-1h1M216.9 122v3.7M216.9 127.6v3.8M216.9 133.2v3.8M216.9 138.8v3.8M265.3 126.9v3.9h4.5M265.3 121.3v3.7M271.7 130.8h3.7M277.3 130.8h3.8M283 130.8h3.7M288.6 130.8h3.7"/>
<path d="M294.2 130.8h3.7M299.8 130.8h3.8M305.5 130.8h3.7M311.1 130.8h4.5v3.7M315.6 136.4v3.7M140.9 154.3h.9M140.9 146.3h.9M146.4 158.3v.9M158.1 158.3v.9M216.9 144.5v3.7M216.9 150.1v3.8M216.9 155.7v3.8"/>
<path d="M315.6 142v3.7M315.6 147.6v3.8M315.6 153.2v3.8M315.6 158.9v3.7M216.9 161.3v3.8M216.9 167v3.7M216.9 172.6v4.6h3M218.3 174.8v.9M219.1 174.8h35.2v.9h-35.2M221.7 177.2h3.8M227.4 177.2h3.7M233 177.2h3.7"/>
<path d="M238.6 177.2h3.8M244.2 177.2h3.8M249.9 177.2h3.7M255.5 177.2h3.7M261.1 177.2h3.8M266.7 177.2h3.8M272.4 177.2h3.7M278 177.2h3.7M283.6 177.2h3.8M289.2 177.2h3.8M294.9 177.2h3.7M303.5 173.6v3.6h-3"/>
<path d="M305.8 168.2h-2.3v3.5M307.6 168.2h3.8M315.6 164.5v3.7h-2.3"/>
</g>
<!-- layer: STAIRS -->
<g fill="none" stroke="#000" stroke-width=".26">
<path d="M218.3 158.8v1.9M218.6 156v1.7M218.6 158.7v1.8M218.6 158.4h1.2M219.8 156h-1.5v1.9M220.7 158.4h1.9M220.7 156h1.9M223.5 158.4h1.9M223.5 156h1.9M226.4 156h1.4v1.3M226.4 158.4h1.1M227.5 156v1.7"/>
<path d="M227.5 158.7v1.8M227.8 158.3v1.8M248.8 158.8v11.4h-11.7h2M218.3 172.9v1.9h1.3M218.3 161.6v1.9M218.3 164.4v1.9M218.3 167.3v1.8M218.3 170v1.9M218.6 172.7v1.8h1.1M218.6 161.5v1.8M218.6 164.3v1.9M218.6 167.1v1.9"/>
<path d="M218.6 169.9v1.9M218.6 165.6h1.4M218.6 163.2h1.2M218.6 160.8h1.2M220.1 169.3l-1.5 .7M220.6 174.8h1.8M220.7 174.5h1.9M220.7 163.2h1.9M220.7 160.8h1.9M220.9 165.6h1.9M222.7 168l-1.7 .8M223.4 174.8h1.9"/>
<path d="M223.5 174.5h1.9M223.5 163.2h1.9M223.5 160.8h1.9M223.7 165.6h1.9M223.8 172.9l-.7 1.6M225.1 170.4l-.8 1.7M225.2 166.7l-1.7 .9M226 166.3l1.5-.7-.7 1.5M226.2 174.8h1.9M226.3 174.5h1.9M226.4 167.9l-.9 1.7M226.4 163.2h1.1"/>
<path d="M226.4 160.8h1.1M226.6 165.6h1.8M227.5 161.5v1.8M227.5 164.3v1.9M227.5 167.1v1.9M227.5 169.9v1.9M227.5 172.7v1.8M227.8 163.9v1.4h2.4M227.8 161.1v1.9M229 174.8h1.9M229.1 174.5h1.9M229.4 165.6h1.8"/>
<path d="M229.9 165.6v1.1M229.9 167.7v1.9M229.9 170.5v1.9M229.9 173.3v1.2M231.1 165.3h12.9v-4.5h9.5v14h-18.9M231.8 174.8h1.9M231.9 174.5h1.9M232.2 165.6h21M232.3 165.6v1.1M232.3 167.7v1.9M232.3 170.5v1.9M232.3 173.3v1.2"/>
<path d="M237.1 165.6v8.9M238.1 169.1l-1 1.1 1 .9M239.5 165.6v8.9M241.9 165.6v8.9M244.3 160.8v13.7M244.3 163.2h8.9M253.2 170l-8.9-4.4 4.5 8.9M253.2 160.8v13.7h-18.5v-8.9"/>
</g>
<!-- layer: 0.13 -->
<path d="M158.8 125.9l-17 32.4M227.8 163.6h1.2M229.9 163.6h1.9M232.7 163.6h1.9M233.2 164.3l1.4 5.3 1.1-.3-1.9 1.7 1.1-.3 1.4 5.3M235.5 163.6h1.9M238.3 163.6h1.9M241.2 163.6h1.8M244 163.6h1.8M246.8 163.6h1.9M249.6 163.6h1.9M252.4 163.6h1.1" fill="none" stroke="#000" stroke-width=".26"/>
<!-- layer: DIMENSION -->
<g fill="none" stroke="#000" stroke-width=".26">
<path d="M357.2 116.2h1.5M62.6 125.9h8M66.6 123.9v37.3M78.6 130.3h8M82.6 128.3v28M62.6 159.2h8M78.6 154.3h8M138.9 197.6h4.9M139.8 197.6h8.6M140.9 193.6v8M141.8 193.6v8M144.4 197.6h15.7"/>
<path d="M146.4 193.6v8M158.1 193.6v8M138.9 213.6h21.9M140.9 209.6v16M141.8 209.6v8M158.8 209.6v16M216.9 217.6v8M138.9 221.6h80"/>
</g>
<!-- layer: 0 -->
<g fill="#000" stroke="#000" stroke-width=".26">
<path d="M65.5 125l2 2 .2-.2zM65.7 124.8l2 2-2.2-1.8z"/>
<path d="M81.5 129.4l2 2 .2-.2zM81.5 129.4l.2-.2 2 2z"/>
<path d="M65.7 158.1l-.2 .2 2.2 1.8zM65.5 158.3l2.2 1.8-.2 .2z"/>
<path d="M81.5 153.4l2.2 1.8-2-2zM81.5 153.4l2.2 1.8-.2 .2z"/>
<path d="M141.8 196.5l-2 2 .2 .2zM141.8 196.5l.2 .2-2 2z"/>
<path d="M142.7 196.5l-2 2 .2 .2zM142.7 196.5l.2 .2-2 2z"/>
<path d="M142.7 196.5l-1.8 2.2 2-2zM142.7 196.5l-1.8 2.2-.2-.2z"/>
<path d="M147.3 196.5l-1.8 2.2 2-2zM147.3 196.5l-1.8 2.2-.2-.2z"/>
<path d="M147.3 196.5l-1.8 2.2 2-2zM147.3 196.5l-1.8 2.2-.2-.2z"/>
<path d="M157 198.5l.2 .2 1.8-2.2zM159 196.5l.2 .2-2 2z"/>
<path d="M139.8 214.5l.2 .2 1.8-2.2zM141.8 212.5l.2 .2-2 2z"/>
<path d="M142.7 212.5l-1.8 2.2 2-2zM142.7 212.5l-1.8 2.2-.2-.2z"/>
<path d="M142.7 212.5l-1.8 2.2 2-2zM142.7 212.5l-1.8 2.2-.2-.2z"/>
<path d="M159.7 212.5l-2 2 .2 .2zM159.7 212.5l.2 .2-2 2z"/>
<path d="M141.8 220.5l-1.8 2.2 2-2zM139.8 222.5l2-2-1.8 2.2z"/>
<path d="M157.7 222.5l.2 .2 1.8-2.2zM159.7 220.5l.2 .2-2 2z"/>
<path d="M159.7 220.5l-1.8 2.2 2-2zM159.7 220.5l-1.8 2.2-.2-.2z"/>
<path d="M215.8 222.5l.2 .2 1.8-2.2zM217.8 220.5l.2 .2-2 2z"/>
</g>
<!-- layer: WINDOWS -->
<g fill="none" stroke="#000" stroke-width=".26">
<path d="M140.5 130.3h1.3v24h-1.3zM146.4 158.3h11.7M146.4 159.2h11.7M146.9 158.3v.9M146.9 158.7h10.7M157.6 158.3v.9"/>
<circle cx="89.8" cy="141.9" r="3"/>
<circle cx="152.1" cy="182" r="3"/>
</g>
<!-- layer: BORDER -->
<g fill="#000" stroke="#000" stroke-width=".26">
<path d="M389.5 23.9l7.5 2.8-.2 .3zM389.5 23.9l7.5 2.8z"/>
<path d="M389.5 23.9l-.1 .3 7.4 2.8zM389.4 24.2l7.4 2.8z"/>
</g>
<!-- layer: 0 -->
<g fill="none" stroke="#000" stroke-width=".26">
<path d="M186.9 66.7l28.5 19.8M207.9 68l7.8 11.3M215.9 77.9l-.2 1.4-1.4-.2M250.2 66.4l-9.7 34.5M274.8 68l-15.8 20.8M215.1 85.1l.3 1.4-1.4 .3M239.8 99.7l.7 1.2 1.2-.7M258.8 87.4l.2 1.4 1.4-.2M244.2 118l-8.6 17.1M141.6 129.9l1.2-.7 .8 1.2M142.8 129.2l-8.4 36.9h-22.3M153.8 125.9l7.3 6"/>
<path d="M155.2 125.8l-1.4 .1 .2 1.4M212.4 128.7l6.4 11.1M219.2 138.4l-.4 1.4-1.3-.4M235.2 133.8l.4 1.3 1.4-.4M143.1 159.2h1.4v1.4M144.5 159.2l-19.5 19.6M150.3 142.1l20 21.6M151.7 142.1h-1.4l-.1 1.4M231.7 153.7v9.9M315.6 146.3h47.3M316.6 145.3l-1 1 1 1M230.7 162.6l1 1 1-1"/>
</g>
<!-- layer: TEXT -->
<g fill="none" stroke="#000" stroke-width=".26">
<circle cx="235.2" cy="62.1" r="2.51"/>
<circle cx="164.3" cy="138.2" r="2.51"/>
<circle cx="235.1" cy="183.5" r="2.51"/>
</g>
<text font-size="7.5" x="45.1" y="256.2">Ground Floor Plan</text>
<g font-size="4.5">
<text x="24" y="18.6">Legend</text>
<text x="230.9" y="54.9">A</text>
<text x="138.7" y="89.7">Bath</text>
<text x="159.2" y="89.7">L'Dry</text>
<text x="296.1" y="87.9">Store</text>
<text x="332.2" y="87.9">Carport</text>
<text x="110" y="96.7">Bed</text>
<text x="110" y="101.7">3</text>
<text x="231.7" y="104.8">Master Bed</text>
<text x="186.5" y="108">Kitchen</text>
<text x="230.7" y="109.8">1</text>
<text x="150.4" y="121.2">Hall.</text>
<text x="311.2" y="125.2">Verandah</text>
<text x="225.6" y="131.9">Ensuite</text>
<text x="108.3" y="140.8">Patio</text>
<text x="168.6" y="139.8">Family</text>
<text x="191.9" y="139.8">Dining</text>
<text x="288.4" y="141.3">Entry</text>
<text x="168.6" y="144.8">Rm</text>
<text x="191.8" y="144.8">Rm</text>
<text x="273.8" y="158.9">Lounge</text>
<text x="322.9" y="158.9">Bed</text>
<text x="73.6" y="166.2">B</text>
<text x="273.8" y="163.9">Rm</text>
<text x="322.8" y="163.9">2</text>
<text x="376.6" y="166.2">B</text>
<text x="230.9" y="206.9">A</text>
<text x="28.4" y="283.6">MR S &amp; MRS V ELLIOTT</text>
<text x="143.7" y="283.6">4 CRABBES AVENUE, NORTH WILLOUGHBY NSW 2068</text>
<text x="293.3" y="283.9">1:100</text>
<text x="322.3" y="283.9">3 OF 8</text>
<text x="354.4" y="283.8">7760</text>
<text x="377.5" y="283.8">G</text>
</g>
<text font-size="3.2" x="366.2" y="283.8">/16</text>
<g font-size="2.6">
<text x="29.9" y="24.5">SAC</text>
<text x="45.8" y="27.1">Compressor</text>
<text x="45.8" y="24.2">Air Conditioning</text>
<text x="398.5" y="27.3">T.N.</text>
<text x="32.8" y="34.4">AB</text>
<text x="45.9" y="34.3">Alarm Box</text>
<text x="401.8" y="35.9">M.N.</text>
<text x="32.8" y="39.8">CT</text>
<text x="45.9" y="39.7">Cable TV Box</text>
<text x="32.6" y="45">DP</text>
<text x="45.8" y="45.3">Downpipe</text>
<text x="32.3" y="49.8">EF</text>
<text x="45.9" y="51">Exhaust Fan</text>
<text x="34.1" y="56.4">AC</text>
<text x="46" y="56">AC Register</text>
<text x="174.3" y="59.7">Remove existing</text>
<text x="29.7" y="61.4">RV</text>
<text x="45.8" y="62.7">Roof Ventilator</text>
<text x="174.4" y="62.6">eaves in area of</text>
<text x="174.4" y="65.5">addition as</text>
<text x="198.3" y="63.6">New stack location if</text>
<text x="234.3" y="62.9">1</text>
<text x="239.3" y="61.7">Provide new level ceiling to</text>
<text x="239.3" y="64.6">match existing main level</text>
<text x="275.3" y="66">Part existing raked</text>
<text x="29.7" y="68.6">HWU</text>
<text x="45.8" y="68.7">Hot Water Unit</text>
<text x="45.9" y="71.7">Wall Mounted</text>
<text x="174.3" y="68.5">indicated</text>
<text x="198.4" y="66.6">possible</text>
<text x="239.3" y="67.5">ceiling</text>
<text x="275.4" y="68.9">ceilings to remain</text>
<text x="33.3" y="76.9">MH</text>
<text x="45.7" y="76.6">Manhole</text>
<text x="366.6" y="73.4">DP</text>
<text x="25.2" y="81.9">RA</text>
<text x="45.9" y="82.8">AC Return Air Grill</text>
<text x="102.8" y="79.4">DP</text>
<text x="177.9" y="83.2">Spreader</text>
<text x="214.8" y="81">ST</text>
<text x="31.1" y="88.9">MB</text>
<text x="99.5" y="87.4">T</text>
<text x="110.4" y="88">Splayed</text>
<text x="183.9" y="87.2">SAC</text>
<text x="191.1" y="87.1">HWU</text>
<text x="45.9" y="90.4">Meter Box - Electrical</text>
<text x="93.5" y="90.4">G</text>
<text x="196.1" y="94.2">EF</text>
<text x="35" y="98.5">s</text>
<text x="46" y="98.9">Smoke Detector</text>
<text x="139.9" y="96.3">EF</text>
<text x="218.8" y="99.1">AC</text>
<text x="31.4" y="104.9">WL</text>
<text x="46.3" y="105.7">Wall Light</text>
<text x="116.5" y="104.6">AC</text>
<text x="162.2" y="104.6">MH</text>
<text x="170" y="102.5">P'Try</text>
<text x="32.2" y="111.7">G</text>
<text x="45.7" y="111.5">Gully</text>
<text x="106.3" y="109" transform="rotate(-90 106.3 109)">Bulkhead</text>
<text x="138.1" y="111.9" transform="rotate(-90 138.1 111.9)">Wardrobe</text>
<text x="170.4" y="111.4">F</text>
<text x="241.2" y="113.7">Remove roof</text>
<text x="33.7" y="117.2">T</text>
<text x="46.1" y="118.8">Tap - Garden</text>
<text x="241.3" y="116.6">ventilator</text>
<text x="357.7" y="115.3">DP</text>
<text x="366.6" y="115.3">DP</text>
<text x="33.1" y="124.9">VP</text>
<text x="45.9" y="125.7">Sewer Vent Pipe</text>
<text x="96.2" y="122.2">WL</text>
<text x="110.4" y="121.8">Splayed</text>
<text x="132.9" y="123.4" transform="rotate(-90 132.9 123.4)">Bulkhead</text>
<text x="145.3" y="120.6">s</text>
<text x="169.9" y="121.2">AC</text>
<text x="182" y="123.9">Bulkhead Over</text>
<text x="204.5" y="121.2">AC</text>
<text x="225.8" y="123.2">Wardrobe</text>
<text x="247.5" y="121.9">Bulkhead</text>
<text x="360" y="120.6">Drainage</text>
<text x="360.1" y="123.5">Grate</text>
<text x="30" y="131">FL</text>
<text x="72.9" y="131.4" transform="rotate(-90 72.9 131.4)">Line of Existing</text>
<text x="75.8" y="131.4" transform="rotate(-90 75.8 131.4)">External Wall</text>
<text x="129" y="128.9">WL</text>
<text x="143.6" y="128.4">G</text>
<text x="161.6" y="128.6">Remove door unit</text>
<text x="161.7" y="131.5">and block up</text>
<text x="186.8" y="128.9">Divert/Extend existing</text>
<text x="186.9" y="131.9">vent pipe</text>
<text x="262.5" y="126.5" transform="rotate(-90 262.5 126.5)">Robe</text>
<text x="369.6" y="130.4">Electrical Mains</text>
<text x="45.8" y="132">Fireplace Flue</text>
<text x="116.4" y="134">EL</text>
<text x="119.7" y="137.2">Form New Wall</text>
<text x="145.1" y="135.9">EL</text>
<text x="161.7" y="134.4">opening</text>
<text x="232.4" y="136.9">RV</text>
<text x="253.6" y="137.3" transform="rotate(-90 253.6 137.3)">Hallway</text>
<text x="319.9" y="137.4">Wardrobe</text>
<text x="369.7" y="133.3">POA to remain</text>
<text x="32.2" y="138.8">G</text>
<text x="45.9" y="142.4">Bayonet</text>
<text x="45.9" y="139.5">Gas</text>
<text x="87.1" y="142.7">W10</text>
<text x="119.7" y="143">Retained Existing</text>
<text x="119.9" y="140.1">and Fit Previously</text>
<text x="163.4" y="139.1">2</text>
<text x="211.4" y="140.6">VP</text>
<text x="232.5" y="143">EF</text>
<text x="274.2" y="139.8">s</text>
<text x="31.9" y="147.9">EL</text>
<text x="45.9" y="148.1">Eave Light</text>
<text x="65.5" y="146" transform="rotate(-90 65.5 146)">3325</text>
<text x="69.3" y="146" transform="rotate(-90 69.3 146)">Frame</text>
<text x="81.5" y="148.2" transform="rotate(-90 81.5 148.2)">Relocated</text>
<text x="85.3" y="147.9" transform="rotate(-90 85.3 147.9)">Door Unit</text>
<text x="115" y="149.5">EL</text>
<text x="119.7" y="146">Door Unit</text>
<text x="222.2" y="148.9">Line of First Floor</text>
<text x="364" y="146">Proposed first floor addition</text>
<text x="364" y="148.9">shown dashed</text>
<text x="144.8" y="151.4">EL</text>
<text x="161.5" y="150.1">Remove Existing Door &amp; Retain</text>
<text x="161.5" y="156">Dashed.</text>
<text x="161.6" y="153">for reuse. Demolish Wall Shown</text>
<text x="222.3" y="154.7">over.</text>
<text x="222.3" y="151.8">S/Well Opening</text>
<text x="265.6" y="151.4">AC</text>
<text x="296.8" y="153.3">RA</text>
<text x="248.1" y="157.9">Up</text>
<text x="72.8" y="163.4" transform="rotate(-90 72.8 163.4)">To Line up with</text>
<text x="75.7" y="163.6" transform="rotate(-90 75.7 163.6)">Existing Frame</text>
<text x="88.7" y="166.4">Strip cladding and</text>
<text x="103.7" y="163.4">DP</text>
<text x="143.1" y="166.9">Remove eave</text>
<text x="163.5" y="167.2">Remove Quarry Tiles if required and</text>
<text x="189" y="164.3">FL</text>
<text x="221.8" y="167.9">AC</text>
<text x="88.6" y="169.3">relocate gas</text>
<text x="88.6" y="172.2">bayonet. Re-line wall</text>
<text x="143.1" y="169.8">lights in area</text>
<text x="143.2" y="172.8">of family room</text>
<text x="163.5" y="170.1">provide tounge and groove flooring over</text>
<text x="163.5" y="173.1">packers to align with existing floor. Provide</text>
<text x="247.3" y="169.6">MH</text>
<text x="341.7" y="173.1">AB MB CT</text>
<text x="88.6" y="175.1">in GPB.</text>
<text x="143.2" y="175.7">extension</text>
<text x="163.5" y="176">new level ceiling to align with existing,</text>
<text x="163.6" y="178.9">adjacent to family room ceiling</text>
<text x="111.7" y="181.2">Omit polastic system from</text>
<text x="111.8" y="184.1">this wall to ensure wall</text>
<text x="150.2" y="182.8">W9</text>
<text x="234.2" y="184.4">3</text>
<text x="238.6" y="183.9">Demolish clients Chimney and</text>
<text x="291.8" y="180.5">Extend</text>
<text x="291.8" y="183.4">Chimney</text>
<text x="318.7" y="183.4">(Owner to</text>
<text x="318.8" y="180.5">Cable TV POA</text>
<text x="369.7" y="180.2">Phone Lines</text>
<text x="369.7" y="183.2">POA to remain</text>
<text x="111.8" y="187">faces align with existing</text>
<text x="142.3" y="189.1">CDH 1620 x 1170</text>
<text x="180.7" y="189.6">heater flue if required</text>
<text x="180.7" y="186.6">Owner to extend existing</text>
<text x="238.6" y="186.9">Extend Neighbours Chimney</text>
<text x="318.7" y="186.3">relocate if</text>
<text x="318.7" y="189.3">required)</text>
<text x="136.8" y="195.5">90</text>
<text x="141.6" y="196.5">465</text>
<text x="148.5" y="196.5">1190</text>
<text x="150.5" y="200.3">SO</text>
<text x="261" y="203.2">Residence No.2.</text>
<text x="261" y="200.3">Existing Single Storey Semi-Detached</text>
<text x="136.2" y="210.9">90</text>
<text x="146.5" y="212.4">1700</text>
<text x="146" y="220.4">1790</text>
<text x="171.8" y="219.9">Line of Existing External Wall</text>
<text x="19.7" y="283.8">FOR:</text>
<text x="137.3" y="283.6">AT:</text>
<text x="283" y="283.9">SCALE:</text>
<text x="311.6" y="283.9">SHEET:</text>
<text x="340.8" y="283.9">JOB NO:</text>
</g>
<g font-size="2.2">
<text x="251.3" y="162.6">1</text>
<text x="251.3" y="165.1">2</text>
<text x="251.4" y="167.6">3</text>
<text x="220.3" y="171.2">New 90 Stud</text>
<text x="220.4" y="173.7">Wall</text>
<text x="237.8" y="174">8</text>
<text x="240.1" y="174">7</text>
<text x="242.5" y="174">6</text>
<text x="244.6" y="174">5</text>
<text x="251.6" y="174">4</text>
</g>
</svg>
